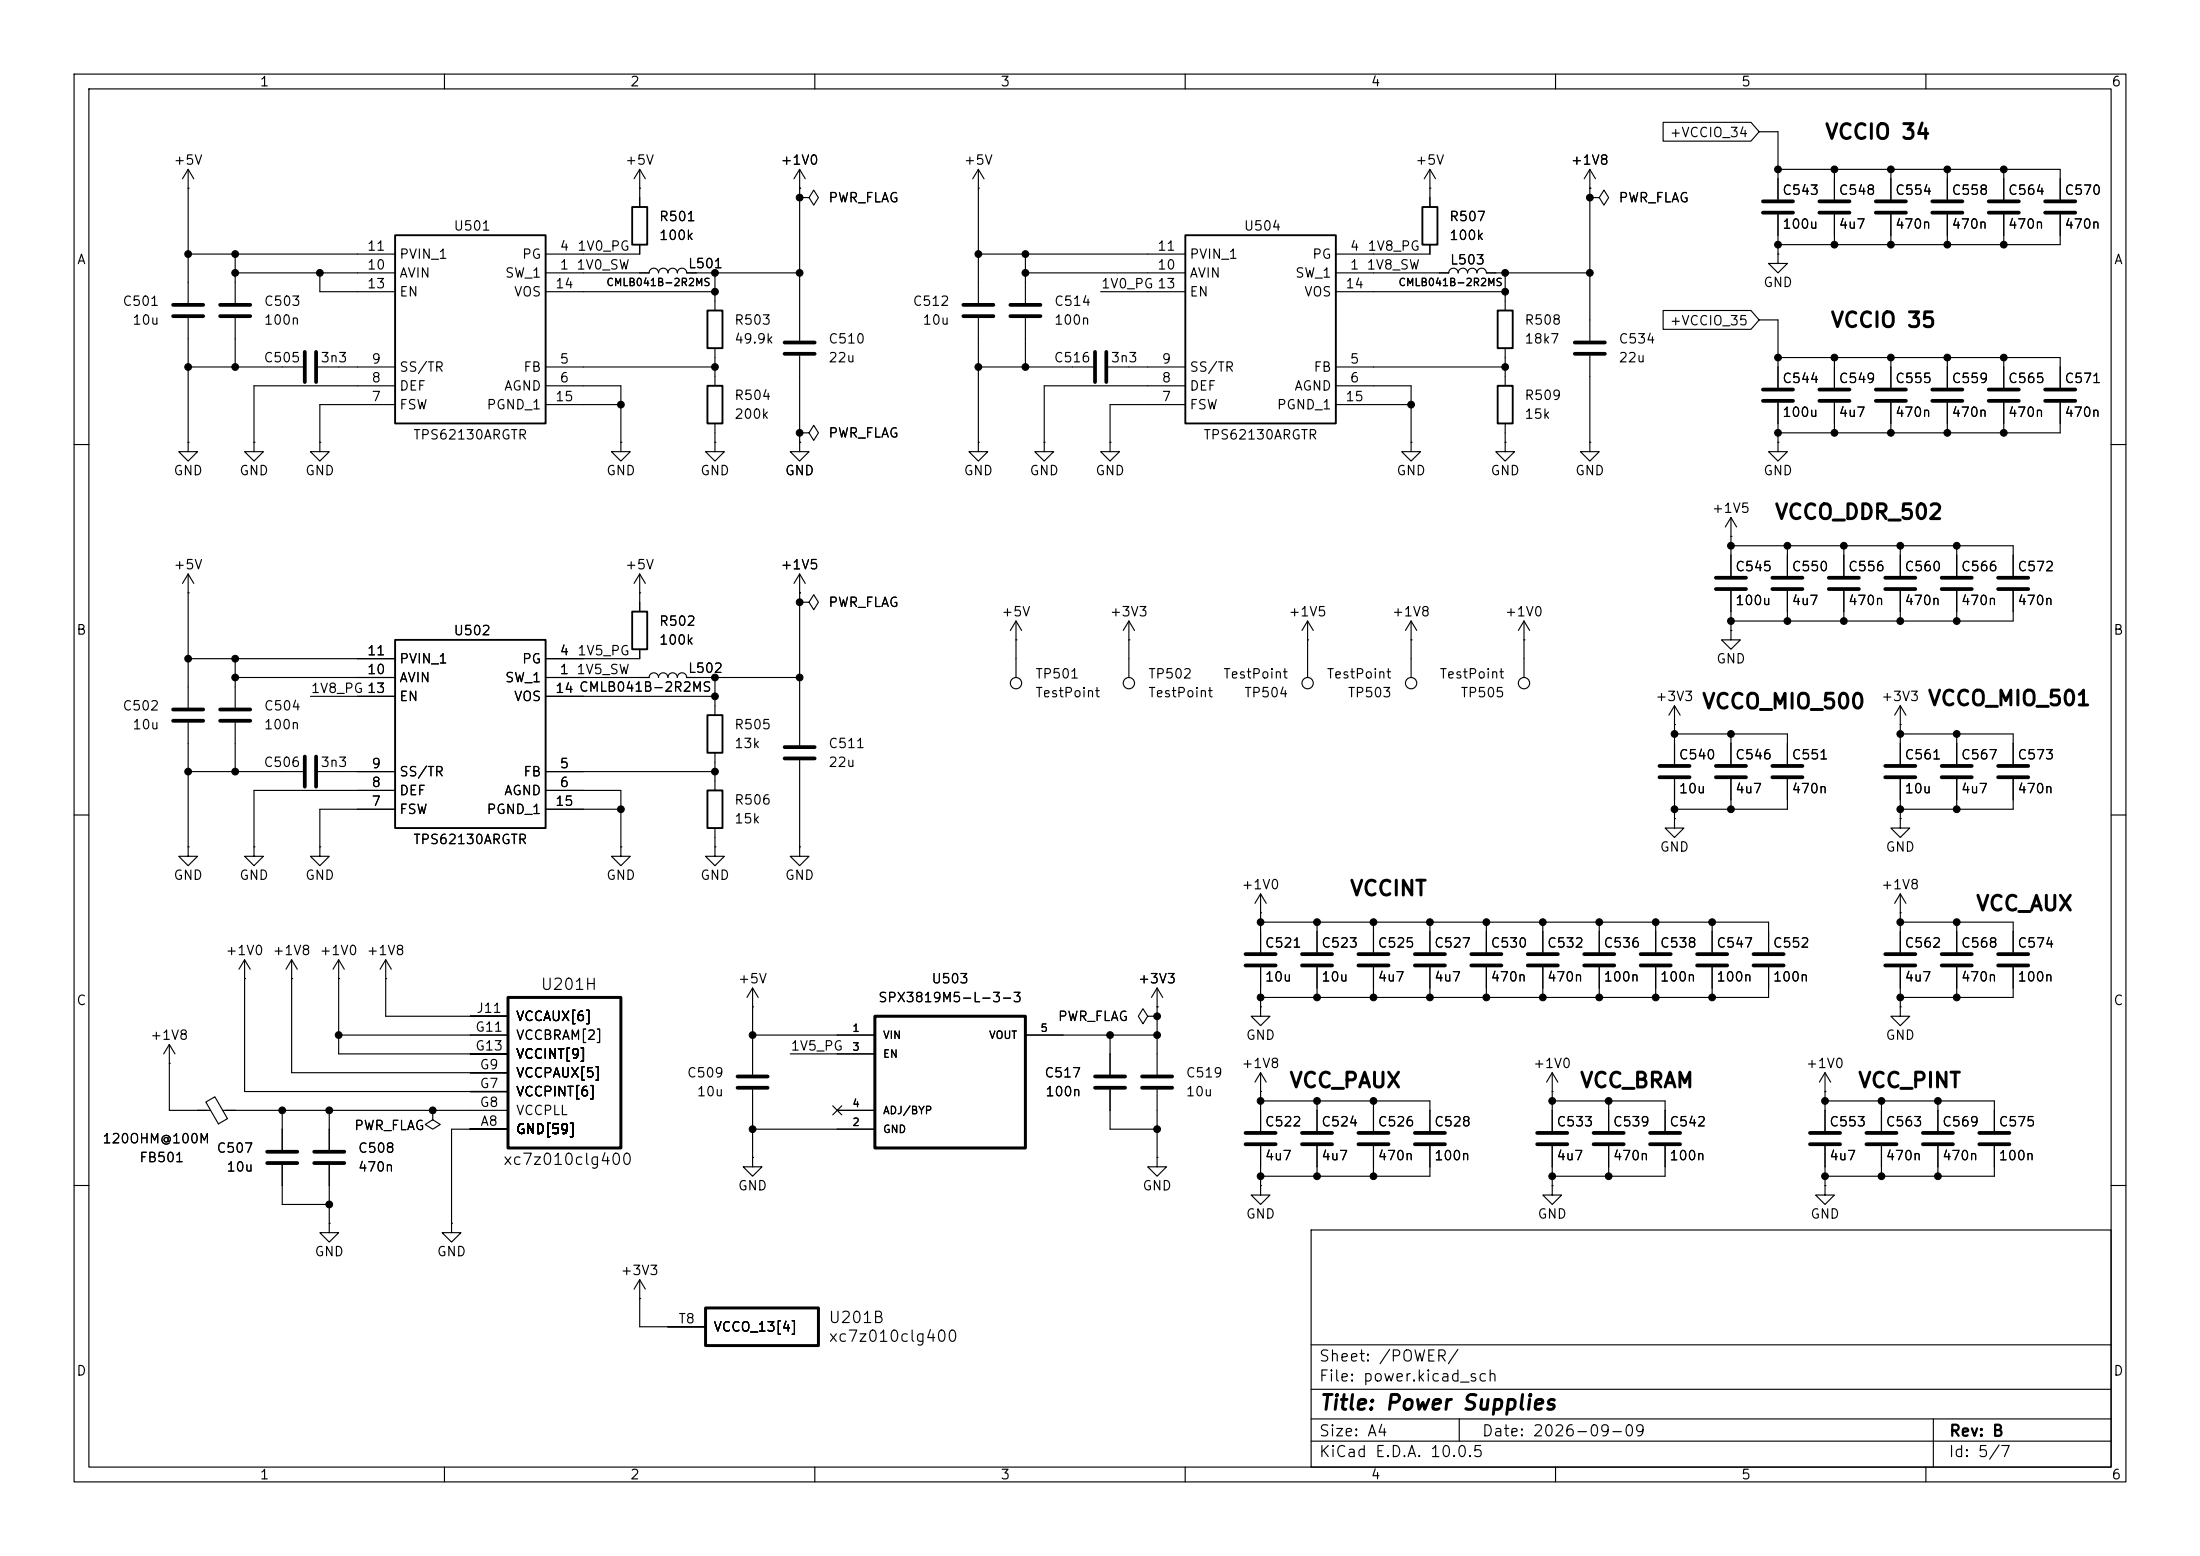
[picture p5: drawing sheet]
<svg xmlns="http://www.w3.org/2000/svg" width="297mm" height="210mm" viewBox="0 0 297 210" stroke-linecap="round" stroke-linejoin="round" font-family="sans-serif">
<g fill="none" stroke="#000" stroke-width=".15">
<path d="M10 10h277v190h-277zM12 12h273v186h-273zM60 10v2M110 10v2M160 10v2M210 10v2M224.5 16.5h11.9l1.1 1.3-1.1 1.3h-11.9zM237.5 17.8h2.5v9.1M260 10v2M25.4 25.4h.1M25.4 34.3h27.9M25.4 22.9v18"/>
<path d="M25.4 22.9l-.8 1.2M25.4 22.9l.8 1.2M31.7 36.8h21.6M31.7 34.3v6.6M43.2 36.8v2.6h10.1M73.7 36.8h13.9a.64 .64 0 0 1 .7-.6 .64 .64 0 0 1 .6 .6 .64 .64 0 0 1 .6-.6 .64 .64 0 0 1 .7 .6 .64 .64 0 0 1 .6-.6 .64 .64 0 0 1 .6 .6 .64 .64 0 0 1 .7-.6 .64 .64 0 0 1 .6 .6h15.2M73.7 39.4h22.8M86.4 25.4h.1M86.4 22.9v5M86.4 33v1.3h-12.7M86.4 22.9l-.8 1.2M86.4 22.9l.7 1.2"/>
<path d="M96.5 36.8v5.1M107.9 25.4h.1M107.9 26.7h1.3l.7 1 .6-1-.6-1-.7 1M107.9 26.7h.1M107.9 22.9l-.7 1.2M107.9 22.9l.8 1.2M107.9 22.9v23.1M132.1 25.4h.1M132.1 34.3h27.9M132.1 22.9l-.8 1.2M132.1 22.9l.7 1.2M132.1 22.9v18"/>
<path d="M138.4 36.8h21.6M138.4 34.3v6.6M148.6 39.4h11.4M180.3 36.8h15.3a.64 .64 0 0 1 .6-.6 .64 .64 0 0 1 .6 .6 .64 .64 0 0 1 .7-.6 .64 .64 0 0 1 .6 .6 .64 .64 0 0 1 .7-.6 .64 .64 0 0 1 .6 .6 .64 .64 0 0 1 .6-.6 .64 .64 0 0 1 .7 .6h13.9M180.3 39.4h22.9M193 25.4h.1M193 33v1.3h-12.7M193 22.9l-.7 1.2M193 22.9l.8 1.2M193 22.9v5M203.2 36.8v5.1M214.6 25.4h.1"/>
<path d="M214.6 26.7h1.3l.6 1 .7-1-.7-1-.6 1M214.6 26.7h.1M214.6 22.9l-.7 1.2M214.6 22.9l.8 1.2M214.6 22.9v23.1M240 34.3v1.3h-1.2l1.2 1.2 1.3-1.2h-1.3M240 34.3h.1M240 29v5.3M240 22.9h38.1v4M247.6 22.9v4M247.6 29v4M255.3 22.9v4"/>
<path d="M255.3 29v4M262.9 22.9v4M262.9 29v4M270.5 22.9v4M270.5 29v4M278.1 29v4h-38.1M25.4 59.7v1.3h1.3l-1.3 1.2-1.3-1.2h1.3M25.4 59.7h.1M25.4 49.5h15.5M25.4 42.9v16.8M31.7 42.9v6.6M34.3 59.7v1.3h1.3l-1.3 1.2-1.3-1.2h1.3"/>
<path d="M34.3 59.7h.1M42.9 49.5h10.4M43.2 59.7v1.3h1.2l-1.2 1.2-1.3-1.2h1.3M43.2 59.7h.1M53.3 52.1h-19v7.6M53.3 54.6h-10.1v5.1M73.7 49.5h22.8M73.7 52.1h10.1v7.6M73.7 54.6h10.1M83.8 59.7v1.3h-1.3l1.3 1.2 1.3-1.2h-1.3M83.8 59.7h.1M96.5 59.7v1.3h-1.3l1.3 1.2 1.3-1.2h-1.3"/>
<path d="M96.5 59.7h.1M96.5 47v5.1M96.5 57.2v2.5M107.9 59.7v1.3h-1.2l1.2 1.2 1.3-1.2h-1.3M107.9 59.7h.1M107.9 58.4h1.3l.7 1 .6-1-.6-1-.7 1M107.9 58.4h.1M107.9 48v11.7M132.1 59.7v1.3h1.2l-1.2 1.2-1.3-1.2h1.3M132.1 59.7h.1M132.1 49.5h15.5M132.1 42.9v16.8"/>
<path d="M138.4 42.9v6.6M141 59.7v1.3h1.2l-1.2 1.2-1.3-1.2h1.3M141 59.7h.1M149.6 49.5h10.4M149.9 59.7v1.3h1.2l-1.2 1.2-1.3-1.2h1.3M149.9 59.7h.1M160 52.1h-19v7.6M160 54.6h-10.1v5.1M180.3 49.5h22.9M180.3 52.1h10.2v7.6M180.3 54.6h10.2M190.5 59.7v1.3h-1.3l1.3 1.2 1.3-1.2h-1.3"/>
<path d="M190.5 59.7h.1M203.2 59.7v1.3h-1.3l1.3 1.2 1.3-1.2h-1.3M203.2 59.7h.1M203.2 47v5.1M203.2 57.2v2.5M214.6 59.7v1.3h-1.2l1.2 1.2 1.3-1.2h-1.3M214.6 59.7h.1M214.6 48v11.7M224.5 41.9h11.9l1.1 1.3-1.1 1.3h-11.9zM237.5 43.2h2.5v9.1M240 59.7v1.3h-1.2l1.2 1.2 1.3-1.2h-1.3M240 59.7h.1"/>
<path d="M240 54.4v5.3M240 48.3h38.1v4M247.6 48.3v4M247.6 54.4v4M255.3 48.3v4M255.3 54.4v4M262.9 48.3v4M262.9 54.4v4M270.5 48.3v4M270.5 54.4v4M278.1 54.4v4h-38.1M10 60h2"/>
<path d="M25.4 77.5l-.8 1.2M25.4 77.5l.8 1.2M25.4 77.5v18M86.4 77.5l-.8 1.2M86.4 77.5l.7 1.2M86.4 77.5v5.1M107.9 77.5v23.1M107.9 77.5l-.7 1.2M107.9 77.5l.8 1.2M233.7 72.4h.1M233.7 69.9v7.8M233.7 79.8v5.3"/>
<path d="M233.7 73.7h38.1v4M233.7 69.9l-.8 1.2M233.7 69.9l.7 1.2M241.3 73.7v4M241.3 79.8v4M248.9 73.7v4M248.9 79.8v4M256.5 73.7v4M256.5 79.8v4M264.2 73.7v4M264.2 79.8v4M271.8 79.8v4h-38.1"/>
<path d="M285 60h2M25.4 80h.1M25.4 88.9h27.9M25.4 97.5v16.8M31.7 91.4h21.6M31.7 88.9v6.6M31.7 97.5v6.6M41.9 94h11.4M73.7 91.4h13.9a.64 .64 0 0 1 .7-.6 .64 .64 0 0 1 .6 .6 .64 .64 0 0 1 .6-.6 .64 .64 0 0 1 .7 .6 .64 .64 0 0 1 .6-.6 .64 .64 0 0 1 .6 .6 .64 .64 0 0 1 .7-.6 .64 .64 0 0 1 .6 .6h15.2M73.7 94h22.8M86.4 80h.1M86.4 87.6v1.3h-12.7"/>
<path d="M96.5 91.4v5.1M107.9 81.3h1.3l.7 1 .6-1-.6-1-.7 1M107.9 81.3h.1M107.9 80h.1M137.2 86.4h.1M137.2 83.8l-.8 1.3M137.2 83.8l.7 1.3M137.2 83.8v7.6M152.4 86.4h.1M152.4 83.8l-.8 1.3M152.4 83.8l.8 1.3M152.4 83.8v7.6"/>
<path d="M176.5 86.4h.1M176.5 83.8v7.6M176.5 83.8l-.7 1.3M176.5 83.8l.8 1.3M190.5 86.4h.1M190.5 83.8v7.6M190.5 83.8l-.8 1.3M190.5 83.8l.8 1.3M205.7 86.4h.1M205.7 83.8v7.6M205.7 83.8l-.7 1.3M205.7 83.8l.8 1.3"/>
<path d="M226.1 97.8h.1M226.1 95.3l-.8 1.2M226.1 95.3l.7 1.2M226.1 95.3v7.8M226.1 99.1h15.2v4M233.7 85.1v1.3h-1.3l1.3 1.2 1.2-1.2h-1.2M233.7 85.1h.1M233.7 99.1v4M256.5 97.8h.1M256.5 95.3v7.8M256.5 99.1h15.3v4M256.5 95.3l-.7 1.2"/>
<path d="M256.5 95.3l.8 1.2M264.2 99.1v4M10 110h2M25.4 114.3v1.3h1.3l-1.3 1.2-1.3-1.2h1.3M25.4 114.3h.1M25.4 104.1h15.5M34.3 114.3v1.3h1.3l-1.3 1.2-1.3-1.2h1.3M34.3 114.3h.1M42.9 104.1h10.4M43.2 114.3v1.3h1.2l-1.2 1.2-1.3-1.2h1.3M43.2 114.3h.1M53.3 106.7h-19v7.6"/>
<path d="M53.3 109.2h-10.1v5.1M73.7 104.1h22.8M73.7 106.7h10.1v7.6M73.7 109.2h10.1M83.8 114.3v1.3h-1.3l1.3 1.2 1.3-1.2h-1.3M83.8 114.3h.1M96.5 114.3v1.3h-1.3l1.3 1.2 1.3-1.2h-1.3M96.5 114.3h.1M96.5 101.6v5.1M96.5 111.8v2.5M107.9 114.3v1.3h-1.2l1.2 1.2 1.3-1.2h-1.3M107.9 114.3h.1"/>
<path d="M107.9 102.6v11.7M226.1 110.5v1.3h-1.3l1.3 1.2 1.2-1.2h-1.2M226.1 110.5h.1M226.1 105.2v5.3M233.7 105.2v4M241.3 105.2v4h-15.2M256.5 110.5v1.3h-1.2l1.2 1.2 1.3-1.2h-1.3M256.5 110.5h.1M256.5 105.2v5.3M264.2 105.2v4M271.8 105.2v4h-15.3M285 110h2"/>
<path d="M33 132.1h.1M33 129.5v17.8h35.6M33 129.5l-.7 1.3M33 129.5l.8 1.3M39.4 132.1h.1M39.4 129.5v15.3h29.2M39.4 129.5l-.8 1.3M39.4 129.5l.7 1.3M45.7 132.1h.1M45.7 139.7h22.9M45.7 129.5v12.7h22.9M45.7 129.5l-.7 1.3"/>
<path d="M45.7 129.5l.8 1.3M52.1 132.1h.1M52.1 129.5v7.7h16.5M52.1 129.5l-.8 1.3M52.1 129.5l.7 1.3M101.6 135.9h.1M101.6 133.4v11.6M101.6 139.7h16.5M101.6 133.4l-.8 1.2M101.6 133.4l.8 1.2M138.4 139.7h17.8M149.9 139.7v5.3"/>
<path d="M154.9 137.2l-.6-1.1-.6 1.1 .6 1 .6-1h1.3M156.2 137.2h.1M156.2 135.9h.1M156.2 133.4v11.6M156.2 133.4l-.8 1.2M156.2 133.4l.8 1.2M170.2 135.9v1.3h-1.3l1.3 1.2 1.2-1.2h-1.2M170.2 135.9h.1M170.2 123.2h.1M170.2 124.5h68.6v4M170.2 120.7v7.8M170.2 130.6v5.3"/>
<path d="M170.2 120.7l-.8 1.2M170.2 120.7l.7 1.2M177.8 124.5v4M177.8 130.6v4M185.4 124.5v4M185.4 130.6v4M193 124.5v4M193 130.6v4M200.7 124.5v4M200.7 130.6v4M208.3 124.5v4M208.3 130.6v4"/>
<path d="M215.9 124.5v4M215.9 130.6v4M223.5 124.5v4M223.5 130.6v4M231.1 124.5v4M231.1 130.6v4M238.8 130.6v4h-68.6M256.5 123.2h.1M256.5 135.9v1.3h-1.2l1.2 1.2 1.3-1.2h-1.3M256.5 135.9h.1M256.5 120.7l-.7 1.2M256.5 120.7l.8 1.2"/>
<path d="M256.5 120.7v7.8M256.5 130.6v5.3M256.5 124.5h15.3v4M264.2 124.5v4M264.2 130.6v4M271.8 130.6v4h-15.3M22.9 143.5h.1M22.9 141v8.9h5.5M22.9 141l-.8 1.2M22.9 141l.7 1.2M27.8 148.7l1.2-.7 1.7 3-1.2 .7zM30.1 149.9h38.5"/>
<path d="M38.1 149.9v5.3M38.1 157.2v5.4h6.3M44.4 149.9v5.3M44.4 157.2v7.9M58.4 149.9v1.2l-1 .7 1 .6 1-.6-1-.7M58.4 149.9h.1M68.6 152.4h-7.6v12.7M101.6 156.2v1.3h1.3l-1.3 1.3-1.3-1.3h1.3M101.6 156.2h.1M101.6 147.1v9.1M101.6 152.4h16.5M106.7 142.2h11.4"/>
<path d="M112.4 149.3l1.2 1.2M113 149.9h5.1M113.6 149.3l-1.2 1.2M149.9 147.1v5.3h6.3M156.2 156.2v1.3h1.3l-1.3 1.3-1.3-1.3h1.3M156.2 156.2h.1M156.2 147.1v9.1M170.2 147.3h.1M170.2 148.6h22.8v4.1M170.2 144.8l-.8 1.3M170.2 144.8l.7 1.3M170.2 144.8v7.9"/>
<path d="M170.2 154.7v5.3M177.8 148.6v4.1M177.8 154.7v4.1M185.4 148.6v4.1M185.4 154.7v4.1M193 154.7v4.1h-22.8M209.5 147.3h.1M209.5 144.8v7.9M209.5 154.7v5.3M209.5 144.8l-.7 1.3M209.5 144.8l.8 1.3M209.5 148.6h15.3v4.1"/>
<path d="M217.2 148.6v4.1M217.2 154.7v4.1M224.8 154.7v4.1h-15.3M246.4 147.3h.1M246.4 144.8v7.9M246.4 154.7v5.3M246.4 144.8l-.8 1.3M246.4 144.8l.7 1.3M246.4 148.6h22.8v4.1M254 148.6v4.1M254 154.7v4.1M261.6 148.6v4.1"/>
<path d="M261.6 154.7v4.1M269.2 154.7v4.1h-22.8M10 160h2M44.4 165.1v1.3h1.3l-1.3 1.2-1.2-1.2h1.2M44.4 165.1h.1M61 165.1v1.3h1.2l-1.2 1.2-1.3-1.2h1.3M61 165.1h.1M86.4 175.3h.1M86.4 172.7v6.4h8.8M86.4 172.7l-.8 1.3M86.4 172.7l.7 1.3M170.2 160v1.3h-1.3l1.3 1.3 1.2-1.3h-1.2"/>
<path d="M170.2 160h.1M177 166h108v32h-108zM209.5 160v1.3h-1.2l1.2 1.3 1.3-1.3h-1.3M209.5 160h.1M246.4 160v1.3h-1.3l1.3 1.3 1.2-1.3h-1.2M246.4 160h.1M285 160h2M60 198v2M110 198v2M160 198v2M177 194.5h108M177 191.5h108"/>
<path d="M177 187.5h108M177 181.5h108M197 191.5v3M210 198v2M260 198v2M261 191.5v6.5"/>
<circle cx="137.2" cy="92.2" r=".76"/>
<circle cx="152.4" cy="92.2" r=".76"/>
<circle cx="176.5" cy="92.2" r=".76"/>
<circle cx="190.5" cy="92.2" r=".76"/>
<circle cx="205.7" cy="92.2" r=".76"/>
</g>
<g fill="none" stroke="#000" stroke-width=".51">
<path d="M238 27.2h4.1M238 28.7h4.1M245.6 27.2h4.1M245.6 28.7h4.1M253.2 27.2h4.1M253.2 28.7h4.1M260.9 27.2h4M260.9 28.7h4M268.5 27.2h4M268.5 28.7h4M276.1 27.2h4.1M276.1 28.7h4.1"/>
<path d="M23.4 41.1h4M23.4 42.7h4M29.7 41.1h4.1M29.7 42.7h4.1M41.1 47.5v4.1M42.7 47.5v4.1M105.9 46.2h4.1M105.9 47.8h4.1M130 41.1h4.1M130 42.7h4.1M136.4 41.1h4.1M136.4 42.7h4.1"/>
<path d="M147.8 47.5v4.1M149.4 47.5v4.1M212.6 46.2h4.1M212.6 47.8h4.1M238 52.6h4.1M238 54.1h4.1M245.6 52.6h4.1M245.6 54.1h4.1M253.2 52.6h4.1M253.2 54.1h4.1M260.9 52.6h4M260.9 54.1h4"/>
<path d="M268.5 52.6h4M268.5 54.1h4M276.1 52.6h4.1M276.1 54.1h4.1M231.6 78h4.1M231.6 79.5h4.1M239.3 78h4M239.3 79.5h4M246.9 78h4.1M246.9 79.5h4.1M254.5 78h4.1M254.5 79.5h4.1"/>
<path d="M262.1 78h4.1M262.1 79.5h4.1M269.7 78h4.1M269.7 79.5h4.1M23.4 95.8h4M23.4 97.3h4M29.7 95.8h4.1M29.7 97.3h4.1M41.1 102.1v4.1M42.7 102.1v4.1M105.9 100.8h4.1M105.9 102.4h4.1"/>
<path d="M224 103.4h4.1M224 104.9h4.1M231.6 103.4h4.1M231.6 104.9h4.1M239.3 103.4h4M239.3 104.9h4M254.5 103.4h4.1M254.5 104.9h4.1M262.1 103.4h4.1M262.1 104.9h4.1M269.7 103.4h4.1M269.7 104.9h4.1"/>
<path d="M168.1 128.8h4.1M168.1 130.3h4.1M175.8 128.8h4M175.8 130.3h4M183.4 128.8h4.1M183.4 130.3h4.1M191 128.8h4.1M191 130.3h4.1M198.6 128.8h4.1M198.6 130.3h4.1M206.2 128.8h4.1M206.2 130.3h4.1"/>
<path d="M213.9 128.8h4M213.9 130.3h4M221.5 128.8h4.1M221.5 130.3h4.1M229.1 128.8h4.1M229.1 130.3h4.1M236.7 128.8h4.1M236.7 130.3h4.1M254.5 128.8h4.1M254.5 130.3h4.1M262.1 128.8h4.1M262.1 130.3h4.1"/>
<path d="M269.7 128.8h4.1M269.7 130.3h4.1M36.1 155.4h4M36.1 157h4M42.4 155.4h4.1M42.4 157h4.1M99.6 145.3h4M99.6 146.8h4M147.8 145.3h4.1M147.8 146.8h4.1M154.2 145.3h4M154.2 146.8h4"/>
<path d="M168.1 152.9h4.1M168.1 154.4h4.1M175.8 152.9h4M175.8 154.4h4M183.4 152.9h4.1M183.4 154.4h4.1M191 152.9h4.1M191 154.4h4.1M207.5 152.9h4.1M207.5 154.4h4.1M215.1 152.9h4.1M215.1 154.4h4.1"/>
<path d="M222.8 152.9h4M222.8 154.4h4M244.3 152.9h4.1M244.3 154.4h4.1M252 152.9h4M252 154.4h4M259.6 152.9h4.1M259.6 154.4h4.1M267.2 152.9h4.1M267.2 154.4h4.1"/>
</g>
<path d="M53.3 31.8h20.4v25.4h-20.4zM85.3 27.9h2.1v5.1h-2.1zM160 31.8h20.3v25.4h-20.3zM192 27.9h2.1v5.1h-2.1zM95.5 52.1h2v5.1h-2zM95.5 41.9h2v5.1h-2zM202.2 52.1h2v5.1h-2zM202.2 41.9h2v5.1h-2zM53.3 86.4h20.4v25.4h-20.4zM85.3 82.6h2.1v5h-2.1zM95.5 96.5h2v5.1h-2zM95.5 106.7h2v5.1h-2z" fill="none" stroke="#000" stroke-width=".25"/>
<path d="M68.6 134.6h15.2v20.3h-15.2zM95.2 176.5h15.3v5.1h-15.3z" fill="none" stroke="#000" stroke-width=".4"/>
<path d="M118.1 137.2h20.3v17.7h-20.3z" fill="none" stroke="#000" stroke-width=".41"/>
<g fill="#000" stroke="#000" stroke-width=".14">
<circle cx="25.4" cy="34.3" r=".46"/>
<circle cx="31.7" cy="36.8" r=".46"/>
<circle cx="31.7" cy="34.3" r=".46"/>
<circle cx="43.2" cy="36.8" r=".46"/>
<circle cx="96.5" cy="39.4" r=".46"/>
<circle cx="96.5" cy="36.8" r=".46"/>
<circle cx="107.9" cy="26.7" r=".46"/>
<circle cx="107.9" cy="36.8" r=".46"/>
<circle cx="132.1" cy="34.3" r=".46"/>
<circle cx="138.4" cy="36.8" r=".46"/>
<circle cx="138.4" cy="34.3" r=".46"/>
<circle cx="203.2" cy="36.8" r=".46"/>
<circle cx="203.2" cy="39.4" r=".46"/>
<circle cx="214.6" cy="36.8" r=".46"/>
<circle cx="214.6" cy="26.7" r=".46"/>
<circle cx="240" cy="33" r=".46"/>
<circle cx="240" cy="22.9" r=".46"/>
<circle cx="247.6" cy="22.9" r=".46"/>
<circle cx="247.6" cy="33" r=".46"/>
<circle cx="255.3" cy="33" r=".46"/>
<circle cx="255.3" cy="22.9" r=".46"/>
<circle cx="262.9" cy="33" r=".46"/>
<circle cx="262.9" cy="22.9" r=".46"/>
<circle cx="270.5" cy="33" r=".46"/>
<circle cx="270.5" cy="22.9" r=".46"/>
<circle cx="25.4" cy="49.5" r=".46"/>
<circle cx="31.7" cy="49.5" r=".46"/>
<circle cx="83.8" cy="54.6" r=".46"/>
<circle cx="96.5" cy="49.5" r=".46"/>
<circle cx="107.9" cy="58.4" r=".46"/>
<circle cx="132.1" cy="49.5" r=".46"/>
<circle cx="138.4" cy="49.5" r=".46"/>
<circle cx="190.5" cy="54.6" r=".46"/>
<circle cx="203.2" cy="49.5" r=".46"/>
<circle cx="240" cy="58.4" r=".46"/>
<circle cx="240" cy="48.3" r=".46"/>
<circle cx="247.6" cy="58.4" r=".46"/>
<circle cx="247.6" cy="48.3" r=".46"/>
<circle cx="255.3" cy="48.3" r=".46"/>
<circle cx="255.3" cy="58.4" r=".46"/>
<circle cx="262.9" cy="58.4" r=".46"/>
<circle cx="262.9" cy="48.3" r=".46"/>
<circle cx="270.5" cy="48.3" r=".46"/>
<circle cx="270.5" cy="58.4" r=".46"/>
<circle cx="233.7" cy="73.7" r=".46"/>
<circle cx="241.3" cy="73.7" r=".46"/>
<circle cx="248.9" cy="73.7" r=".46"/>
<circle cx="256.5" cy="73.7" r=".46"/>
<circle cx="264.2" cy="73.7" r=".46"/>
<circle cx="25.4" cy="88.9" r=".46"/>
<circle cx="31.7" cy="88.9" r=".46"/>
<circle cx="31.7" cy="91.4" r=".46"/>
<circle cx="96.5" cy="91.4" r=".46"/>
<circle cx="96.5" cy="94" r=".46"/>
<circle cx="107.9" cy="81.3" r=".46"/>
<circle cx="107.9" cy="91.4" r=".46"/>
<circle cx="226.1" cy="99.1" r=".46"/>
<circle cx="233.7" cy="99.1" r=".46"/>
<circle cx="233.7" cy="83.8" r=".46"/>
<circle cx="241.3" cy="83.8" r=".46"/>
<circle cx="248.9" cy="83.8" r=".46"/>
<circle cx="256.5" cy="99.1" r=".46"/>
<circle cx="256.5" cy="83.8" r=".46"/>
<circle cx="264.2" cy="99.1" r=".46"/>
<circle cx="264.2" cy="83.8" r=".46"/>
<circle cx="25.4" cy="104.1" r=".46"/>
<circle cx="31.7" cy="104.1" r=".46"/>
<circle cx="83.8" cy="109.2" r=".46"/>
<circle cx="96.5" cy="104.1" r=".46"/>
<circle cx="226.1" cy="109.2" r=".46"/>
<circle cx="233.7" cy="109.2" r=".46"/>
<circle cx="256.5" cy="109.2" r=".46"/>
<circle cx="264.2" cy="109.2" r=".46"/>
<circle cx="45.7" cy="139.7" r=".46"/>
<circle cx="101.6" cy="139.7" r=".46"/>
<circle cx="149.9" cy="139.7" r=".46"/>
<circle cx="156.2" cy="137.2" r=".46"/>
<circle cx="156.2" cy="139.7" r=".46"/>
<circle cx="170.2" cy="124.5" r=".46"/>
<circle cx="170.2" cy="134.6" r=".46"/>
<circle cx="177.8" cy="134.6" r=".46"/>
<circle cx="177.8" cy="124.5" r=".46"/>
<circle cx="185.4" cy="134.6" r=".46"/>
<circle cx="185.4" cy="124.5" r=".46"/>
<circle cx="193" cy="134.6" r=".46"/>
<circle cx="193" cy="124.5" r=".46"/>
<circle cx="200.7" cy="134.6" r=".46"/>
<circle cx="200.7" cy="124.5" r=".46"/>
<circle cx="208.3" cy="134.6" r=".46"/>
<circle cx="208.3" cy="124.5" r=".46"/>
<circle cx="215.9" cy="134.6" r=".46"/>
<circle cx="215.9" cy="124.5" r=".46"/>
<circle cx="223.5" cy="134.6" r=".46"/>
<circle cx="223.5" cy="124.5" r=".46"/>
<circle cx="231.1" cy="134.6" r=".46"/>
<circle cx="231.1" cy="124.5" r=".46"/>
<circle cx="256.5" cy="124.5" r=".46"/>
<circle cx="256.5" cy="134.6" r=".46"/>
<circle cx="264.2" cy="124.5" r=".46"/>
<circle cx="264.2" cy="134.6" r=".46"/>
<circle cx="38.1" cy="149.9" r=".46"/>
<circle cx="44.4" cy="149.9" r=".46"/>
<circle cx="58.4" cy="149.9" r=".46"/>
<circle cx="101.6" cy="152.4" r=".46"/>
<circle cx="156.2" cy="152.4" r=".46"/>
<circle cx="170.2" cy="148.6" r=".46"/>
<circle cx="170.2" cy="158.8" r=".46"/>
<circle cx="177.8" cy="148.6" r=".46"/>
<circle cx="177.8" cy="158.8" r=".46"/>
<circle cx="185.4" cy="158.8" r=".46"/>
<circle cx="185.4" cy="148.6" r=".46"/>
<circle cx="209.5" cy="158.8" r=".46"/>
<circle cx="209.5" cy="148.6" r=".46"/>
<circle cx="217.2" cy="158.8" r=".46"/>
<circle cx="217.2" cy="148.6" r=".46"/>
<circle cx="246.4" cy="158.8" r=".46"/>
<circle cx="246.4" cy="148.6" r=".46"/>
<circle cx="254" cy="158.8" r=".46"/>
<circle cx="254" cy="148.6" r=".46"/>
<circle cx="261.6" cy="148.6" r=".46"/>
<circle cx="261.6" cy="158.8" r=".46"/>
<circle cx="44.4" cy="162.6" r=".46"/>
</g>
<g font-size="2">
<text x="246.2" y="19.3">VCCIO 34</text>
<text x="247" y="44.7">VCCIO 35</text>
<text x="239.5" y="70.6">VCCO_DDR_502</text>
<text x="260.1" y="95.7">VCCO_MIO_501</text>
<text x="229.6" y="96.2">VCCO_MIO_500</text>
<text x="182.1" y="121.4">VCCINT</text>
<text x="266.6" y="123.4">VCC_AUX</text>
<text x="173.9" y="147.3">VCC_PAUX</text>
<text x="213.2" y="147.3">VCC_BRAM</text>
<text x="250.7" y="147.3">VCC_PINT</text>
<text x="178" y="190.8">Title: Power Supplies</text>
</g>
<g font-size="1.5">
<text x="72.9" y="134">U201H</text>
<text x="67.8" y="157.6">xc7z010clg400</text>
<text x="111.7" y="179">U201B</text>
<text x="111.7" y="181.5">xc7z010clg400</text>
<text x="178" y="184.1">Sheet: /POWER/</text>
<text x="178" y="186.8">File: power.kicad_sch</text>
<text x="178" y="197">KiCad E.D.A. 10.0.5</text>
<text x="178" y="194.2">Size: A4</text>
<text x="200" y="194.2">Date: 2026-09-09</text>
<text x="263" y="197">Id: 5/7</text>
<text x="263" y="194.2">Rev: B</text>
</g>
<g font-size="1.3">
<text x="35" y="12">1</text>
<text x="85" y="12">2</text>
<text x="135" y="12">3</text>
<text x="185" y="12">4</text>
<text x="235" y="12">5</text>
<text x="285" y="12">6</text>
<text x="23.3" y="22.6">+5V</text>
<text x="84.3" y="22.6">+5V</text>
<text x="105.3" y="22.6">+1V0</text>
<text x="130" y="22.6">+5V</text>
<text x="191" y="22.6">+5V</text>
<text x="212" y="22.6">+1V8</text>
<text x="225.3" y="18.8">+VCCIO_34</text>
<text x="111.7" y="27.6">PWR_FLAG</text>
<text x="218.4" y="27.6">PWR_FLAG</text>
<text x="240.5" y="26.6">C543</text>
<text x="248.1" y="26.6">C548</text>
<text x="255.8" y="26.6">C554</text>
<text x="263.4" y="26.6">C558</text>
<text x="271" y="26.6">C564</text>
<text x="278.6" y="26.6">C570</text>
<text x="10.3" y="36">A</text>
<text x="49.5" y="34.2">11</text>
<text x="53.8" y="35.3">PVIN_1</text>
<text x="61.1" y="31.4">U501</text>
<text x="70.4" y="35.3">PG</text>
<text x="75.5" y="34.2">4</text>
<text x="77.8" y="34.2">1V0_PG</text>
<text x="88.9" y="30.2">R501</text>
<text x="88.9" y="32.7">100k</text>
<text x="156.1" y="34.2">11</text>
<text x="160.5" y="35.3">PVIN_1</text>
<text x="167.8" y="31.4">U504</text>
<text x="177.1" y="35.3">PG</text>
<text x="182.1" y="34.2">4</text>
<text x="184.5" y="34.2">1V8_PG</text>
<text x="195.6" y="30.2">R507</text>
<text x="195.6" y="32.7">100k</text>
<text x="240.5" y="31.2">100u</text>
<text x="248.1" y="31.2">4u7</text>
<text x="255.8" y="31.2">470n</text>
<text x="263.4" y="31.2">470n</text>
<text x="271" y="31.2">470n</text>
<text x="278.6" y="31.2">470n</text>
<text x="285.3" y="36">A</text>
<text x="16.5" y="41.6">C501</text>
<text x="35.5" y="41.6">C503</text>
<text x="49.5" y="36.7">10</text>
<text x="49.5" y="39.2">13</text>
<text x="53.8" y="37.8">AVIN</text>
<text x="53.8" y="40.3">EN</text>
<text x="68.1" y="37.8">SW_1</text>
<text x="69.3" y="40.3">VOS</text>
<text x="74.9" y="39.2">14</text>
<text x="75.5" y="36.7">1</text>
<text x="77.7" y="36.7">1V0_SW</text>
<text x="92.8" y="36.5">L501</text>
<text x="123.1" y="41.6">C512</text>
<text x="142.2" y="41.6">C514</text>
<text x="148.6" y="39.2">1V0_PG 13</text>
<text x="156.1" y="36.7">10</text>
<text x="160.5" y="37.8">AVIN</text>
<text x="160.5" y="40.3">EN</text>
<text x="174.8" y="37.8">SW_1</text>
<text x="176" y="40.3">VOS</text>
<text x="181.5" y="39.2">14</text>
<text x="182.1" y="36.7">1</text>
<text x="184.4" y="36.7">1V8_SW</text>
<text x="195.7" y="36">L503</text>
<text x="238" y="39.1">GND</text>
<text x="17.8" y="44.1">10u</text>
<text x="35.5" y="44.1">100n</text>
<text x="99" y="44.1">R503</text>
<text x="99" y="46.7">49.9k</text>
<text x="111.7" y="46.7">C510</text>
<text x="124.5" y="44.1">10u</text>
<text x="142.2" y="44.1">100n</text>
<text x="205.7" y="44.1">R508</text>
<text x="205.7" y="46.7">18k7</text>
<text x="218.4" y="46.7">C534</text>
<text x="225.3" y="44.2">+VCCIO_35</text>
<text x="35.5" y="49.2">C505</text>
<text x="43.2" y="49.2">3n3</text>
<text x="50.1" y="51.9">8</text>
<text x="50.1" y="49.4">9</text>
<text x="53.8" y="53">DEF</text>
<text x="53.8" y="50.5">SS/TR</text>
<text x="68" y="53">AGND</text>
<text x="70.6" y="50.5">FB</text>
<text x="75.5" y="49.4">5</text>
<text x="75.5" y="51.9">6</text>
<text x="111.7" y="49.2">22u</text>
<text x="142.2" y="49.2">C516</text>
<text x="149.9" y="49.2">3n3</text>
<text x="156.7" y="51.9">8</text>
<text x="156.7" y="49.4">9</text>
<text x="160.5" y="53">DEF</text>
<text x="160.5" y="50.5">SS/TR</text>
<text x="174.6" y="53">AGND</text>
<text x="177.2" y="50.5">FB</text>
<text x="182.1" y="49.4">5</text>
<text x="182.1" y="51.9">6</text>
<text x="218.4" y="49.2">22u</text>
<text x="240.5" y="52">C544</text>
<text x="248.1" y="52">C549</text>
<text x="255.8" y="52">C555</text>
<text x="263.4" y="52">C559</text>
<text x="271" y="52">C565</text>
<text x="278.6" y="52">C571</text>
<text x="50.1" y="54.5">7</text>
<text x="53.8" y="55.6">FSW</text>
<text x="55.7" y="59.6">TPS62130ARGTR</text>
<text x="65.6" y="55.6">PGND_1</text>
<text x="74.9" y="54.5">15</text>
<text x="99" y="54.3">R504</text>
<text x="99" y="56.8">200k</text>
<text x="111.7" y="59.4">PWR_FLAG</text>
<text x="156.7" y="54.5">7</text>
<text x="160.5" y="55.6">FSW</text>
<text x="162.4" y="59.6">TPS62130ARGTR</text>
<text x="172.3" y="55.6">PGND_1</text>
<text x="181.5" y="54.5">15</text>
<text x="205.7" y="54.3">R509</text>
<text x="205.7" y="56.8">15k</text>
<text x="240.5" y="56.6">100u</text>
<text x="248.1" y="56.6">4u7</text>
<text x="255.8" y="56.6">470n</text>
<text x="263.4" y="56.6">470n</text>
<text x="271" y="56.6">470n</text>
<text x="278.6" y="56.6">470n</text>
<text x="23.3" y="64.5">GND</text>
<text x="32.2" y="64.5">GND</text>
<text x="41.1" y="64.5">GND</text>
<text x="81.8" y="64.5">GND</text>
<text x="94.5" y="64.5">GND</text>
<text x="105.9" y="64.5">GND</text>
<text x="130" y="64.5">GND</text>
<text x="138.9" y="64.5">GND</text>
<text x="147.8" y="64.5">GND</text>
<text x="188.4" y="64.5">GND</text>
<text x="201.1" y="64.5">GND</text>
<text x="212.6" y="64.5">GND</text>
<text x="238" y="64.5">GND</text>
<text x="231" y="69.5">+1V5</text>
<text x="23.3" y="77.2">+5V</text>
<text x="84.3" y="77.2">+5V</text>
<text x="105.3" y="77.2">+1V5</text>
<text x="234.2" y="77.4">C545</text>
<text x="241.8" y="77.4">C550</text>
<text x="249.4" y="77.4">C556</text>
<text x="257" y="77.4">C560</text>
<text x="264.7" y="77.4">C566</text>
<text x="272.3" y="77.4">C572</text>
<text x="111.7" y="82.2">PWR_FLAG</text>
<text x="135.1" y="83.5">+5V</text>
<text x="149.7" y="83.5">+3V3</text>
<text x="173.9" y="83.5">+1V5</text>
<text x="187.8" y="83.5">+1V8</text>
<text x="203.1" y="83.5">+1V0</text>
<text x="234.2" y="82">100u</text>
<text x="241.8" y="82">4u7</text>
<text x="249.4" y="82">470n</text>
<text x="257" y="82">470n</text>
<text x="264.7" y="82">470n</text>
<text x="272.3" y="82">470n</text>
<text x="10.2" y="86">B</text>
<text x="49.5" y="88.8">11</text>
<text x="53.8" y="89.9">PVIN_1</text>
<text x="61.1" y="86.1">U502</text>
<text x="70.4" y="89.9">PG</text>
<text x="75.5" y="88.8">4</text>
<text x="77.8" y="88.8">1V5_PG</text>
<text x="88.9" y="84.8">R502</text>
<text x="88.9" y="87.3">100k</text>
<text x="231.6" y="89.9">GND</text>
<text x="285.2" y="86">B</text>
<text x="41.9" y="93.9">1V8_PG 13</text>
<text x="49.5" y="91.3">10</text>
<text x="49.5" y="93.8">13</text>
<text x="53.8" y="92.4">AVIN</text>
<text x="53.8" y="94.9">EN</text>
<text x="68.1" y="92.4">SW_1</text>
<text x="69.3" y="94.9">VOS</text>
<text x="74.9" y="93.8">14 CMLB041B-2R2MS</text>
<text x="75.5" y="91.3">1</text>
<text x="77.7" y="91.3">1V5_SW</text>
<text x="92.8" y="91.1">L502</text>
<text x="139.7" y="91.9">TP501</text>
<text x="139.7" y="94.4">TestPoint</text>
<text x="154.9" y="91.9">TP502</text>
<text x="154.9" y="94.4">TestPoint</text>
<text x="165" y="91.9">TestPoint</text>
<text x="167.9" y="94.4">TP504</text>
<text x="179" y="91.9">TestPoint</text>
<text x="181.9" y="94.4">TP503</text>
<text x="194.3" y="91.9">TestPoint</text>
<text x="197.1" y="94.4">TP505</text>
<text x="223.4" y="94.9">+3V3</text>
<text x="253.9" y="94.9">+3V3</text>
<text x="16.5" y="96.2">C502</text>
<text x="17.8" y="98.8">10u</text>
<text x="35.5" y="96.2">C504</text>
<text x="35.5" y="98.8">100n</text>
<text x="99" y="98.8">R505</text>
<text x="99" y="101.3">13k</text>
<text x="111.7" y="101.3">C511</text>
<text x="35.5" y="103.8">C506</text>
<text x="43.2" y="103.8">3n3</text>
<text x="50.1" y="106.5">8</text>
<text x="50.1" y="104">9</text>
<text x="53.8" y="107.6">DEF</text>
<text x="53.8" y="105.1">SS/TR</text>
<text x="68" y="107.6">AGND</text>
<text x="70.6" y="105.1">FB</text>
<text x="75.5" y="104">5</text>
<text x="75.5" y="106.5">6</text>
<text x="111.7" y="103.8">22u</text>
<text x="226.6" y="102.8">C540</text>
<text x="226.6" y="107.4">10u</text>
<text x="234.2" y="102.8">C546</text>
<text x="234.2" y="107.4">4u7</text>
<text x="241.8" y="102.8">C551</text>
<text x="241.8" y="107.4">470n</text>
<text x="257" y="102.8">C561</text>
<text x="257" y="107.4">10u</text>
<text x="264.7" y="102.8">C567</text>
<text x="264.7" y="107.4">4u7</text>
<text x="272.3" y="102.8">C573</text>
<text x="272.3" y="107.4">470n</text>
<text x="50.1" y="109.1">7</text>
<text x="53.8" y="110.2">FSW</text>
<text x="65.6" y="110.2">PGND_1</text>
<text x="74.9" y="109.1">15</text>
<text x="99" y="108.9">R506</text>
<text x="99" y="111.5">15k</text>
<text x="23.3" y="119.1">GND</text>
<text x="32.2" y="119.1">GND</text>
<text x="41.1" y="119.1">GND</text>
<text x="55.7" y="114.2">TPS62130ARGTR</text>
<text x="81.8" y="119.1">GND</text>
<text x="94.5" y="119.1">GND</text>
<text x="105.9" y="119.1">GND</text>
<text x="224" y="115.3">GND</text>
<text x="254.5" y="115.3">GND</text>
<text x="167.5" y="120.3">+1V0</text>
<text x="253.9" y="120.3">+1V8</text>
<text x="30.4" y="129.2">+1V0</text>
<text x="36.7" y="129.2">+1V8</text>
<text x="43.1" y="129.2">+1V0</text>
<text x="49.4" y="129.2">+1V8</text>
<text x="170.7" y="128.2">C521</text>
<text x="178.3" y="128.2">C523</text>
<text x="185.9" y="128.2">C525</text>
<text x="193.5" y="128.2">C527</text>
<text x="201.2" y="128.2">C530</text>
<text x="208.8" y="128.2">C532</text>
<text x="216.4" y="128.2">C536</text>
<text x="224" y="128.2">C538</text>
<text x="231.6" y="128.2">C547</text>
<text x="239.3" y="128.2">C552</text>
<text x="257" y="128.2">C562</text>
<text x="264.7" y="128.2">C568</text>
<text x="272.3" y="128.2">C574</text>
<text x="10.2" y="136">C</text>
<text x="64.2" y="137">J11</text>
<text x="99.5" y="133">+5V</text>
<text x="118.5" y="135.6">SPX3819M5-L-3-3</text>
<text x="125.7" y="133">U503</text>
<text x="153.5" y="133">+3V3</text>
<text x="170.7" y="132.8">10u</text>
<text x="178.3" y="132.8">10u</text>
<text x="185.9" y="132.8">4u7</text>
<text x="193.5" y="132.8">4u7</text>
<text x="201.2" y="132.8">470n</text>
<text x="208.8" y="132.8">470n</text>
<text x="216.4" y="132.8">100n</text>
<text x="224" y="132.8">100n</text>
<text x="231.6" y="132.8">100n</text>
<text x="239.3" y="132.8">100n</text>
<text x="257" y="132.8">4u7</text>
<text x="264.7" y="132.8">470n</text>
<text x="272.3" y="132.8">100n</text>
<text x="285.2" y="136">C</text>
<text x="20.2" y="140.7">+1V8</text>
<text x="64.1" y="139.6">G11</text>
<text x="64.1" y="142.1">G13</text>
<text x="69.6" y="140.7">VCCBRAM[2]</text>
<text x="69.6" y="143.2">VCCINT[9]</text>
<text x="69.6" y="138.1">VCCAUX[6]</text>
<text x="106.7" y="142.1">1V5_PG</text>
<text x="142.7" y="138.1">PWR_FLAG</text>
<text x="168.1" y="140.7">GND</text>
<text x="254.5" y="140.7">GND</text>
<text x="64.7" y="147.2">G7</text>
<text x="64.7" y="149.7">G8</text>
<text x="64.7" y="144.6">G9</text>
<text x="69.6" y="145.7">VCCPAUX[5]</text>
<text x="69.6" y="148.3">VCCPINT[6]</text>
<text x="92.7" y="145.7">C509</text>
<text x="94" y="148.3">10u</text>
<text x="140.9" y="145.7">C517</text>
<text x="141" y="148.3">100n</text>
<text x="160" y="145.7">C519</text>
<text x="160" y="148.3">10u</text>
<text x="167.5" y="144.5">+1V8</text>
<text x="206.9" y="144.5">+1V0</text>
<text x="243.7" y="144.5">+1V0</text>
<text x="13.7" y="154.6">120OHM@100M</text>
<text x="29.2" y="155.9">C507</text>
<text x="47.7" y="152.9">PWR_FLAG</text>
<text x="48.2" y="155.9">C508</text>
<text x="64.8" y="152.3">A8</text>
<text x="69.6" y="153.4">GND[59]</text>
<text x="69.6" y="150.8">VCCPLL</text>
<text x="170.7" y="152.3">C522</text>
<text x="178.3" y="152.3">C524</text>
<text x="185.9" y="152.3">C526</text>
<text x="193.5" y="152.3">C528</text>
<text x="210" y="152.3">C533</text>
<text x="217.7" y="152.3">C539</text>
<text x="225.3" y="152.3">C542</text>
<text x="246.9" y="152.3">C553</text>
<text x="254.5" y="152.3">C563</text>
<text x="262.1" y="152.3">C569</text>
<text x="269.7" y="152.3">C575</text>
<text x="18.7" y="157.2">FB501</text>
<text x="30.5" y="158.4">10u</text>
<text x="48.2" y="158.4">470n</text>
<text x="99.5" y="161">GND</text>
<text x="154.1" y="161">GND</text>
<text x="170.7" y="156.9">4u7</text>
<text x="178.3" y="156.9">4u7</text>
<text x="185.9" y="156.9">470n</text>
<text x="193.5" y="156.9">100n</text>
<text x="210" y="156.9">4u7</text>
<text x="217.7" y="156.9">470n</text>
<text x="225.3" y="156.9">100n</text>
<text x="246.9" y="156.9">4u7</text>
<text x="254.5" y="156.9">470n</text>
<text x="262.1" y="156.9">470n</text>
<text x="269.7" y="156.9">100n</text>
<text x="168.1" y="164.8">GND</text>
<text x="207.5" y="164.8">GND</text>
<text x="244.3" y="164.8">GND</text>
<text x="42.4" y="169.9">GND</text>
<text x="58.9" y="169.9">GND</text>
<text x="83.7" y="172.4">+3V3</text>
<text x="91.5" y="178.9">T8</text>
<text x="10.2" y="186">D</text>
<text x="96.2" y="180">VCCO_13[4]</text>
<text x="285.2" y="186">D</text>
<text x="35" y="200">1</text>
<text x="85" y="200">2</text>
<text x="135" y="200">3</text>
<text x="185" y="200">4</text>
<text x="235" y="200">5</text>
<text x="285" y="200">6</text>
</g>
<g font-size="1">
<text x="81.8" y="38.9">CMLB041B-2R2MS</text>
<text x="188.7" y="38.9">CMLB041B-2R2MS</text>
<text x="115" y="139.5">1</text>
<text x="115" y="142.1">3</text>
<text x="119.1" y="140.5">VIN</text>
<text x="119.1" y="143">EN</text>
<text x="133.4" y="140.5">VOUT</text>
<text x="140.4" y="139.5">5</text>
<text x="115" y="149.7">4</text>
<text x="115" y="152.2">2</text>
<text x="119.1" y="153.2">GND</text>
<text x="119.1" y="150.6">ADJ/BYP</text>
</g>
</svg>
